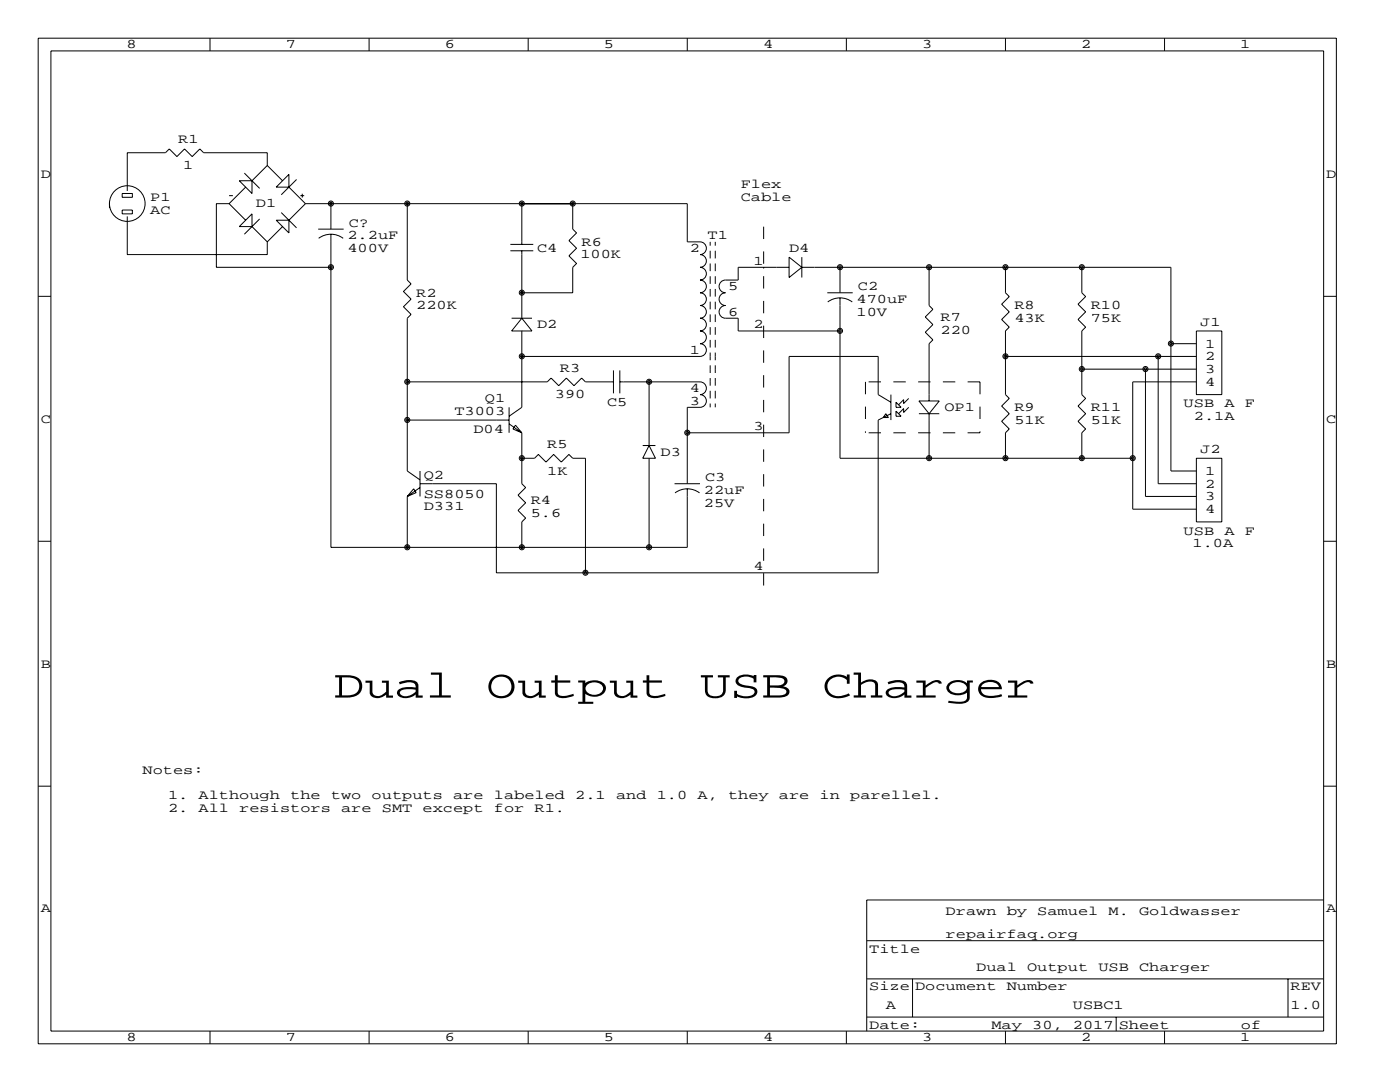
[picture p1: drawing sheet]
<svg xmlns="http://www.w3.org/2000/svg" width="279mm" height="216mm" viewBox="0 0 279 216" stroke-linecap="round" stroke-linejoin="round" font-family="sans-serif">
<g fill="none" stroke="#000" stroke-width=".2">
<path d="M7.6 7.6h259.1v200.7h-259.1zM10.2 10.2h254v195.5h-254zM41.9 7.6v2.6M73.7 7.6v2.6M105.4 7.6v2.6M137.2 7.6v2.6M168.9 7.6v2.6M200.7 7.6v2.6M232.4 7.6v2.6M24.4 38.6h2v.8h-2zM45.7 39h.8M47.8 36.1h2.5v2.5z"/>
<path d="M48.8 34.5l3 3.1M49 37.3l-3.3 3.3M53.3 33v-2.5h-12.7l-.7-.8-1.5 1.5-1.6-1.5-1.5 1.5-1.5-1.5-.8 .8h-7.6v7.6M53.3 33l-3 3.1M53.3 33l3.1 3.1M55.1 37.3l2.6-2.5v2.5zM57.7 37.3l3.3 3.3M59.2 35.8l-3.1 3.1M59.9 39h.8M60.3 38.7v.7M7.6 59.1h2.6M21.8 40.4v1"/>
<path d="M24.4 41.9h2v.8h-2zM25.4 43.2v7.6h27.9v-2.5M45.7 40.6h-2.5v12.7h22.8M45.7 40.6l3.3 3.3M50.3 42.7v2.5h-2.5zM50.3 45.2l3 3.1M51.8 43.7l-3 3M55.1 43.9h2.6v2.6zM56.1 42.4l3.1 3.1M56.4 45.2l-3.1 3.1M61 40.6h76.2v7.7h2.5a1.27 1.27 0 0 1 1.3 1.2 1.27 1.27 0 0 1-1.3 1.3 1.27 1.27 0 0 1 1.3 1.3 1.27 1.27 0 0 1-1.3 1.2 1.27 1.27 0 0 1 1.3 1.3 1.27 1.27 0 0 1-1.3 1.3 1.27 1.27 0 0 1 1.3 1.2 1.27 1.27 0 0 1-1.3 1.3 1.27 1.27 0 0 1 1.3 1.3 1.27 1.27 0 0 1-1.3 1.3 1.27 1.27 0 0 1 1.3 1.2 1.27 1.27 0 0 1-1.3 1.3 1.27 1.27 0 0 1 1.3 1.3 1.27 1.27 0 0 1-1.3 1.2 1.27 1.27 0 0 1 1.3 1.3 1.27 1.27 0 0 1-1.3 1.3 1.27 1.27 0 0 1 1.3 1.2 1.27 1.27 0 0 1-1.3 1.3h-35.6M61 40.6l-3.3 3.3"/>
<path d="M63.5 45.7h5.1M63.6 47.6a4.1 4.1 0 0 1 4.9 0M66 53.3h.1M66 46.7v62.5h71.2v-11.7M66 40.6v5.1M81.3 40.6v15.3l.7 .7-1.5 1.6 1.5 1.5-1.5 1.5 1.5 1.5-.7 .8v30.5l2.5 1.8M101.9 50h4.5M101.9 48.8h4.5M104.1 58.4h.1M104.1 40.6v8.2M104.1 50v13.5M114.3 40.6v5.1l.8 .8-1.6 1.5 1.6 1.5-1.6 1.6 1.6 1.5-.8 .7v5.1h-10.2"/>
<path d="M141.7 48.3v.7M141.7 50v1.6M141.7 52.6v1.5M141.7 55.1v1.5M141.7 57.7v1.5M142.7 48.3v.7M142.7 50v1.6M142.7 52.6v1.5M142.7 55.1v1.5M142.7 57.7v1.5M152.4 53.3h.1M157.5 53.3h-10.2v2.6h-2.5a1.27 1.27 0 0 0-1.3 1.3 1.27 1.27 0 0 0 1.3 1.2 1.27 1.27 0 0 0-1.3 1.3 1.27 1.27 0 0 0 1.3 1.3 1.27 1.27 0 0 0-1.3 1.2 1.27 1.27 0 0 0 1.3 1.3h2.5v2.5h20.3"/>
<path d="M157.5 51.3l2.5 2-2.5 2.1zM160 53.3h73.7v40.7h5.1M160 51.3v4.1M165.1 58.4h5.1M167.6 53.3v5.1M167.6 59.4v32h58.5M185.4 53.3v7.7l.8 .7-1.5 1.5 1.5 1.6-1.5 1.5 1.5 1.5-.8 .8v11.4M200.7 53.3v5.1l.7 .8-1.5 1.5 1.5 1.5-1.5 1.6 1.5 1.5-.7 .7v12.7l.7 .8-1.5 1.5 1.5 1.5-1.5 1.6 1.5 1.5-.7 .8v5M215.9 53.3v5.1l.8 .8-1.6 1.5 1.6 1.5-1.6 1.6 1.6 1.5-.8 .7v12.7l.8 .8-1.6 1.5 1.6 1.5-1.6 1.6 1.6 1.5-.8 .8v5M264.2 59.1h2.5M81.3 76.2h27.9l.8-.8 1.5 1.6 1.5-1.6 1.6 1.6 1.5-1.6 .7 .8h5.6M102.1 63.5h4.1"/>
<path d="M104.1 71.1h.1M104.1 66v15.3l-2.5 1.8M104.1 63.5l2.1 2.5h-4.1zM122.4 73.9v4.6M123.7 76.2h16a1.27 1.27 0 0 1 1.3 1.3 1.27 1.27 0 0 1-1.3 1.2 1.27 1.27 0 0 1 1.3 1.3 1.27 1.27 0 0 1-1.3 1.3h-2.5v15.2M123.7 73.9v4.6M129.5 76.2h.1M129.5 76.2v12.7M141.7 60.2v1.5M141.7 62.7v1.6M141.7 65.3v1.5M141.7 67.8v1.5"/>
<path d="M141.7 70.4v1.5M141.7 72.9v1.5M141.7 75.4v1.6M141.7 78v1.5M142.7 60.2v1.5M142.7 62.7v1.6M142.7 65.3v1.5M142.7 67.8v1.5M142.7 70.4v1.5M142.7 72.9v1.5M142.7 75.4v1.6M142.7 78v1.5"/>
<path d="M165.2 60.3a4.1 4.1 0 0 1 4.9 0M177.8 78.7v5.1M181.4 79.5l-1.1 1v-.7l-1 1M200.7 71.1h38.1M215.9 73.7h22.9M228.6 73.7v25.4h10.2M231.1 71.1v25.4h7.7M233.7 68.6h5.1M238.8 76.2h-12.7v25.4h12.7M238.8 66h5v12.7h-5zM81.3 83.8h.1M81.3 83.8h20.3"/>
<path d="M81.3 99.1v10.1M82.5 97.5l.6 .8-1.8 .8zM83.8 94v5.1M83.8 97.3l-2.5 1.8M101.6 81.3v5.1M101.6 84.6l2.5 1.8M102.9 84.8l1.2 1.6-1.7-.8zM104.1 91.4h.1M104.1 86.4v10.1l.8 .8-1.5 1.5 1.5 1.5-1.5 1.6 1.5 1.5-.8 .7v5.1M104.1 91.4h2.6l.7-.7 1.6 1.5 1.5-1.5 1.5 1.5 1.5-1.5 .8 .7h2.5v22.9M128.3 88.9h2.5M129.5 88.9l1.3 2.5h-2.5z"/>
<path d="M129.5 91.4v17.8M134.6 96.5h5.1M134.7 98.4a4.1 4.1 0 0 1 4.9 0M141.7 80.5v.8M142.7 80.5v.8M176.8 82.5l.5 .8h-1zM177.8 80.3l-2.5-1.6v-7.6h-17.8v15.3h-20.3M177.8 82.5l-2.5 1.3v30.5h-76.2v-17.8h-15.3M178.8 82l1 1.1h-1zM178.8 80.3l1 1h-1zM181.4 81.3l-1.1 1v-.8l-1 1M183.4 80h4.1l-2.1 2.5z"/>
<path d="M183.4 82.5h4.1M185.4 82.5v8.9M238.8 91.4h5v12.7h-5zM7.6 108h2.6M264.2 108h2.5M7.6 156.9h2.6M264.2 156.9h2.5M264.2 179.6h-91.2v26.1M173 195.3h91.2M173 187.7h91.2M182.1 195.3v7.6M257 195.3v7.6"/>
<path d="M41.9 205.7v2.6M73.7 205.7v2.6M105.4 205.7v2.6M137.2 205.7v2.6M168.9 205.7v2.6M173 202.9h91.2M200.7 205.7v2.6M222.8 202.9v2.8M232.4 205.7v2.6"/>
<circle cx="25.4" cy="40.6" r="3.6"/>
<circle cx="66" cy="40.6" r=".51"/>
<circle cx="66" cy="53.3" r=".51"/>
<circle cx="66" cy="40.6" r=".25"/>
<circle cx="66" cy="53.3" r=".25"/>
<circle cx="81.3" cy="40.6" r=".51"/>
<circle cx="81.3" cy="40.6" r=".25"/>
<circle cx="104.1" cy="40.6" r=".51"/>
<circle cx="104.1" cy="58.4" r=".51"/>
<circle cx="104.1" cy="40.6" r=".25"/>
<circle cx="104.1" cy="58.4" r=".25"/>
<circle cx="114.3" cy="40.6" r=".51"/>
<circle cx="114.3" cy="40.6" r=".25"/>
<circle cx="167.6" cy="53.3" r=".51"/>
<circle cx="167.6" cy="53.3" r=".25"/>
<circle cx="185.4" cy="53.3" r=".51"/>
<circle cx="185.4" cy="53.3" r=".25"/>
<circle cx="200.7" cy="53.3" r=".51"/>
<circle cx="200.7" cy="53.3" r=".25"/>
<circle cx="215.9" cy="53.3" r=".51"/>
<circle cx="215.9" cy="53.3" r=".25"/>
<circle cx="81.3" cy="76.2" r=".51"/>
<circle cx="81.3" cy="76.2" r=".25"/>
<circle cx="104.1" cy="71.1" r=".51"/>
<circle cx="104.1" cy="71.1" r=".25"/>
<circle cx="129.5" cy="76.2" r=".51"/>
<circle cx="129.5" cy="76.2" r=".25"/>
<circle cx="167.6" cy="66" r=".51"/>
<circle cx="167.6" cy="66" r=".25"/>
<circle cx="200.7" cy="71.1" r=".51"/>
<circle cx="200.7" cy="71.1" r=".25"/>
<circle cx="215.9" cy="73.6" r=".51"/>
<circle cx="215.9" cy="73.6" r=".25"/>
<circle cx="228.6" cy="73.6" r=".51"/>
<circle cx="228.6" cy="73.6" r=".25"/>
<circle cx="231.1" cy="71.1" r=".51"/>
<circle cx="231.1" cy="71.1" r=".25"/>
<circle cx="233.7" cy="68.6" r=".51"/>
<circle cx="233.7" cy="68.6" r=".25"/>
<circle cx="81.3" cy="83.8" r=".51"/>
<circle cx="81.3" cy="83.8" r=".25"/>
<circle cx="104.1" cy="91.4" r=".51"/>
<circle cx="104.1" cy="91.4" r=".25"/>
<circle cx="137.2" cy="86.3" r=".51"/>
<circle cx="137.2" cy="86.3" r=".25"/>
<circle cx="185.4" cy="91.4" r=".51"/>
<circle cx="185.4" cy="91.4" r=".25"/>
<circle cx="200.7" cy="91.4" r=".51"/>
<circle cx="200.7" cy="91.4" r=".25"/>
<circle cx="215.9" cy="91.4" r=".51"/>
<circle cx="215.9" cy="91.4" r=".25"/>
<circle cx="226.1" cy="91.4" r=".51"/>
<circle cx="226.1" cy="91.4" r=".25"/>
<circle cx="81.3" cy="109.2" r=".51"/>
<circle cx="81.3" cy="109.2" r=".25"/>
<circle cx="104.1" cy="109.2" r=".51"/>
<circle cx="104.1" cy="109.2" r=".25"/>
<circle cx="116.8" cy="114.3" r=".51"/>
<circle cx="116.8" cy="114.3" r=".25"/>
<circle cx="129.5" cy="109.2" r=".51"/>
<circle cx="129.5" cy="109.2" r=".25"/>
</g>
<path d="M172.7 76.2v10.2M195.6 76.2h-22.9M195.6 76.2v10.2M195.6 86.4h-22.9M152.4 116.8v-73.6" fill="none" stroke="#000" stroke-width=".2" stroke-dasharray="2.5" stroke-linecap="butt"/>
<g font-size="7.9">
<text x="66.5" y="139.2">Dual</text>
<text x="97" y="139.2">Output</text>
<text x="139.7" y="139.2">USB</text>
<text x="164.1" y="139.2">Charger</text>
</g>
<g font-size="2.6">
<text x="25.3" y="9.7">8</text>
<text x="57" y="9.7">7</text>
<text x="88.8" y="9.7">6</text>
<text x="120.5" y="9.7">5</text>
<text x="152.3" y="9.7">4</text>
<text x="184" y="9.7">3</text>
<text x="215.8" y="9.7">2</text>
<text x="247.5" y="9.7">1</text>
<text x="35.6" y="28.4">R1</text>
<text x="8.1" y="35.5">D</text>
<text x="36.6" y="33.8">1</text>
<text x="264.7" y="35.5">D</text>
<text x="30" y="40.1">P1</text>
<text x="51.1" y="41.4">D1</text>
<text x="147.8" y="37.6">Flex</text>
<text x="147.8" y="40.1">Cable</text>
<text x="30" y="42.7">AC</text>
<text x="69.3" y="47.8">2.2uF</text>
<text x="69.6" y="45.2">C?</text>
<text x="141.2" y="47.8">T1</text>
<text x="69.3" y="50.3">400V</text>
<text x="107.2" y="50.3">C4</text>
<text x="115.8" y="51.6">100K</text>
<text x="116.1" y="49">R6</text>
<text x="137.7" y="50.3">2</text>
<text x="150.4" y="52.8">1</text>
<text x="157.5" y="50.3">D4</text>
<text x="83.1" y="59.2">R2</text>
<text x="145.3" y="57.9">5</text>
<text x="171.2" y="57.9">C2</text>
<text x="83.1" y="61.7">220K</text>
<text x="107.2" y="65.5">D2</text>
<text x="145.3" y="63">6</text>
<text x="150.4" y="65.5">2</text>
<text x="170.9" y="60.5">470uF</text>
<text x="170.9" y="63">10V</text>
<text x="187.7" y="64">R7</text>
<text x="202.4" y="61.7">R8</text>
<text x="202.4" y="64.3">43K</text>
<text x="217.7" y="61.7">R10</text>
<text x="217.7" y="64.3">75K</text>
<text x="239.5" y="65">J1</text>
<text x="137.7" y="70.6">1</text>
<text x="187.7" y="66.5">220</text>
<text x="240.5" y="69.3">1</text>
<text x="240.5" y="71.9">2</text>
<text x="111.8" y="74.2">R3</text>
<text x="240.5" y="74.4">3</text>
<text x="240.5" y="77">4</text>
<text x="90.7" y="82.8">T3003</text>
<text x="96.8" y="80.3">Q1</text>
<text x="110.7" y="79.5">390</text>
<text x="121.2" y="81">C5</text>
<text x="137.7" y="78.2">4</text>
<text x="137.7" y="80.8">3</text>
<text x="188.5" y="82">OP1</text>
<text x="202.4" y="82">R9</text>
<text x="217.7" y="82">R11</text>
<text x="236.2" y="81.3">USB</text>
<text x="238.3" y="83.8">2.1A</text>
<text x="244.3" y="81.3">A</text>
<text x="248.4" y="81.3">F</text>
<text x="8.1" y="84.3">C</text>
<text x="94.5" y="86.4">D04</text>
<text x="109.2" y="89.4">R5</text>
<text x="150.4" y="85.9">3</text>
<text x="202.4" y="84.6">51K</text>
<text x="217.7" y="84.6">51K</text>
<text x="264.7" y="84.3">C</text>
<text x="84.6" y="95.5">Q2</text>
<text x="109.2" y="94.7">1K</text>
<text x="131.8" y="90.9">D3</text>
<text x="239.5" y="90.4">J2</text>
<text x="240.5" y="94.7">1</text>
<text x="84.6" y="99.3">SS8050</text>
<text x="84.6" y="101.9">D331</text>
<text x="105.9" y="100.6">R4</text>
<text x="140.5" y="98.6">22uF</text>
<text x="140.5" y="101.1">25V</text>
<text x="140.7" y="96">C3</text>
<text x="240.5" y="97.3">2</text>
<text x="240.5" y="99.8">3</text>
<text x="105.9" y="103.1">5.6</text>
<text x="236.2" y="106.7">USB</text>
<text x="240.5" y="102.4">4</text>
<text x="244.3" y="106.7">A</text>
<text x="248.4" y="106.7">F</text>
<text x="150.4" y="113.8">4</text>
<text x="238" y="109.2">1.0A</text>
<text x="8.1" y="133.2">B</text>
<text x="264.7" y="133.2">B</text>
<text x="28.4" y="154.4">Notes:</text>
<text x="33.5" y="159.5">1.</text>
<text x="39.6" y="159.5">Although</text>
<text x="57.9" y="159.5">the</text>
<text x="66" y="159.5">two</text>
<text x="74.2" y="159.5">outputs</text>
<text x="90.4" y="159.5">are</text>
<text x="98.6" y="159.5">labeled</text>
<text x="114.8" y="159.5">2.1</text>
<text x="122.9" y="159.5">and</text>
<text x="131.1" y="159.5">1.0</text>
<text x="139.2" y="159.5">A,</text>
<text x="145.3" y="159.5">they</text>
<text x="155.4" y="159.5">are</text>
<text x="163.6" y="159.5">in</text>
<text x="169.7" y="159.5">parellel.</text>
<text x="33.5" y="162.1">2.</text>
<text x="39.6" y="162.1">All</text>
<text x="47.8" y="162.1">resistors</text>
<text x="68.1" y="162.1">are</text>
<text x="76.2" y="162.1">SMT</text>
<text x="84.3" y="162.1">except</text>
<text x="98.6" y="162.1">for</text>
<text x="106.7" y="162.1">R1.</text>
<text x="8.1" y="182.1">A</text>
<text x="188.7" y="182.6">Drawn</text>
<text x="200.9" y="182.6">by</text>
<text x="207" y="182.6">Samuel</text>
<text x="221.2" y="182.6">M.</text>
<text x="227.3" y="182.6">Goldwasser</text>
<text x="264.7" y="182.1">A</text>
<text x="173.5" y="190.2">Title</text>
<text x="188.7" y="187.2">repairfaq.org</text>
<text x="173.5" y="197.6">Size Document</text>
<text x="194.8" y="193.8">Dual</text>
<text x="200.9" y="197.6">Number</text>
<text x="205" y="193.8">Output</text>
<text x="219.2" y="193.8">USB</text>
<text x="227.3" y="193.8">Charger</text>
<text x="257.6" y="197.6">REV</text>
<text x="176.8" y="201.4">A</text>
<text x="214.1" y="201.4">USBC1</text>
<text x="257.6" y="201.4">1.0</text>
<text x="25.3" y="207.8">8</text>
<text x="57" y="207.8">7</text>
<text x="88.8" y="207.8">6</text>
<text x="120.5" y="207.8">5</text>
<text x="152.3" y="207.8">4</text>
<text x="173.5" y="205.2">Date:</text>
<text x="184" y="207.8">3</text>
<text x="197.9" y="205.2">May</text>
<text x="206" y="205.2">30,</text>
<text x="214.1" y="205.2">2017 Sheet</text>
<text x="215.8" y="207.8">2</text>
<text x="247.5" y="207.8">1</text>
<text x="247.7" y="205.2">of</text>
</g>
</svg>
